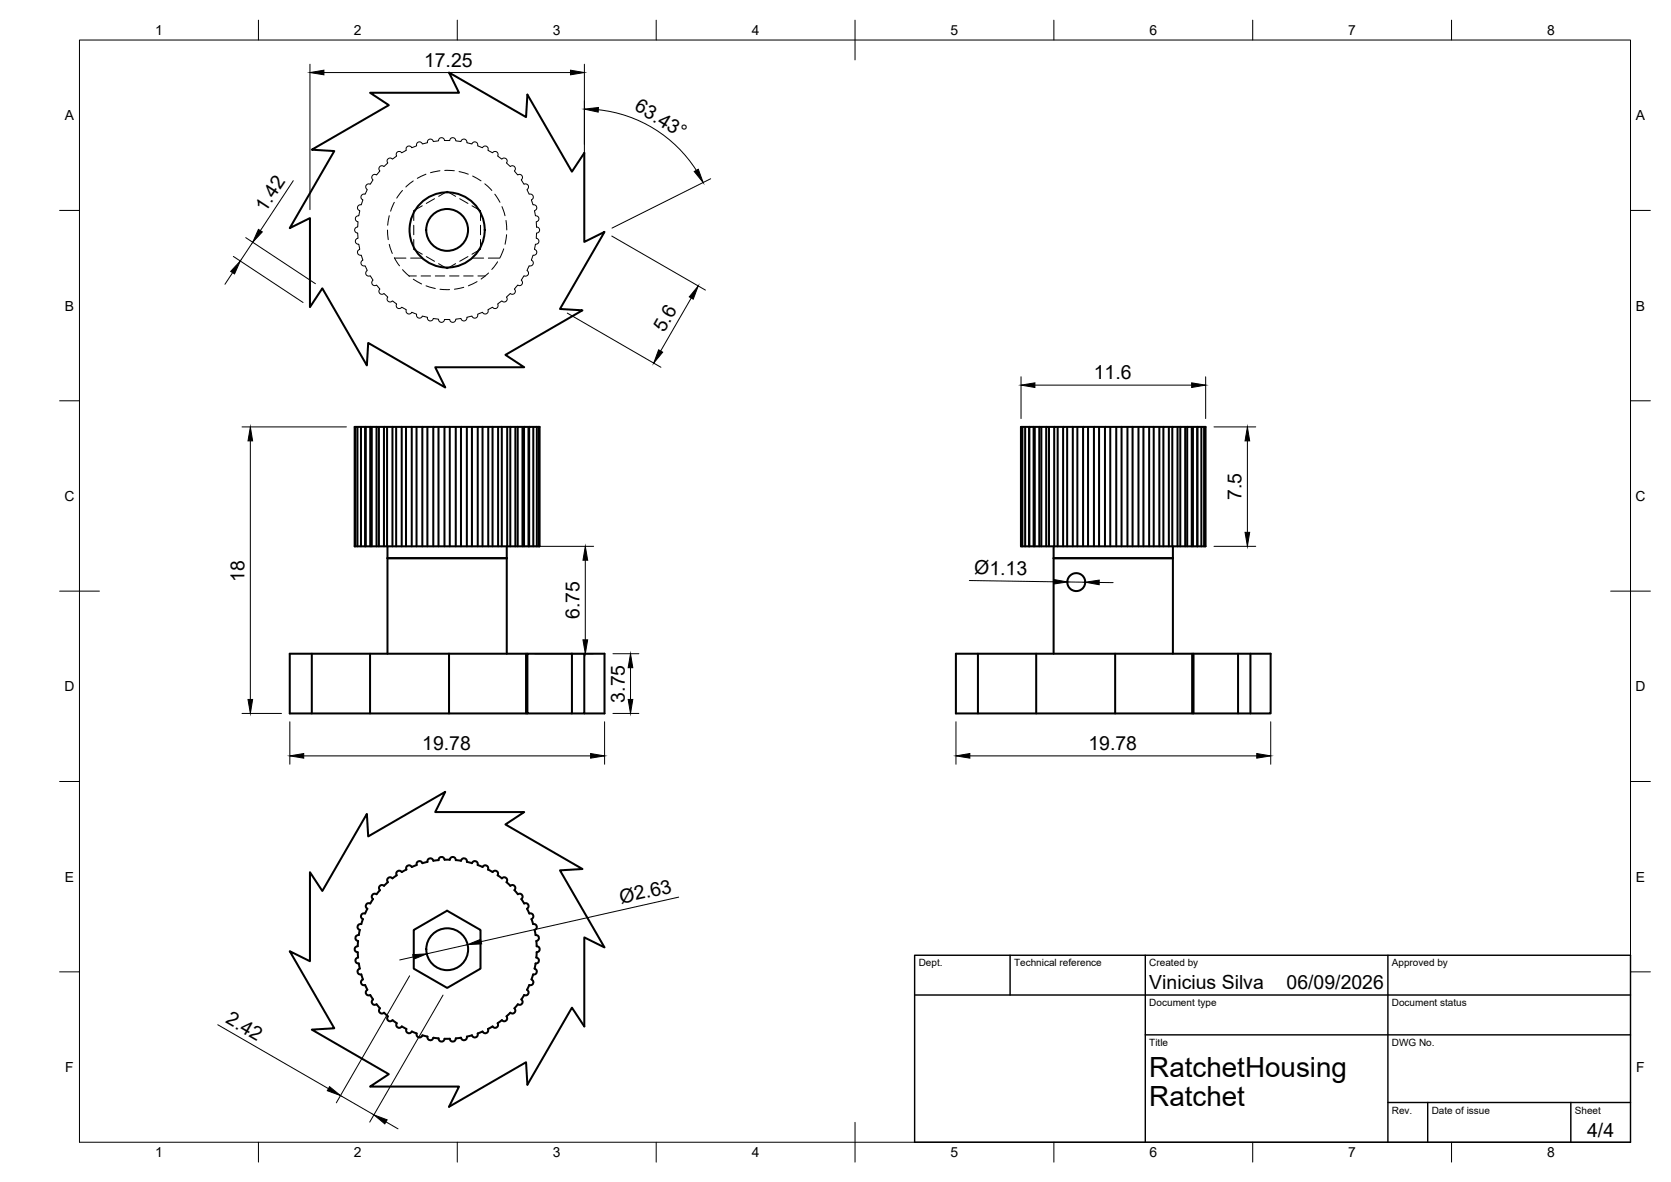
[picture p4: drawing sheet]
<svg xmlns="http://www.w3.org/2000/svg" width="420mm" height="297mm" viewBox="0 0 420 297" stroke-linecap="round" stroke-linejoin="round" font-family="sans-serif">
<!-- layer: Visible -->
<g fill="none" stroke="#000" stroke-width=".51">
<path d="M78.4 37.6l19.4-11.2-4.8-3.1h22.4l-2.5-5.1 19.4 11.2 .3-5.6 11.2 19.3 3.1-4.7v22.4l5.1-2.5-11.2 19.3 5.7 .4-19.4 11.2 4.7 3.1h-22.4l2.6 5.1-19.4-11.2-.4 5.6-11.2-19.3-3.1 4.7v-22.4l-5 2.5 11.2-19.3zM89.3 107.3v30M89.9 107.3v30M90.8 107.3v30M91.8 107.3h-2.6v30h46.5v-30h-.2M92 107.3v30M93.1 107.3h-1.3v30M93.5 107.3v30M94.7 107.3h-1.6v30M95.3 107.3v30M96.5 107.3h-1.8v30M97.3 107.3v30"/>
<path d="M98.7 107.3h-2.2v30M99.6 107.3v30M101 107.3h-2.3v30M102.1 107.3v30M103.5 107.3h-2.5v30M104.7 107.3v30M106.2 107.3h-2.7v30M107.5 107.3v30M108.9 107.3h-2.7v30M110.3 107.3v30M111.8 107.3h-2.9v30M113.1 107.3h-1.3v30"/>
<path d="M114.6 107.3v30M115.9 107.3h-2.8v30M117.4 107.3v30M118.7 107.3h-2.8v30M120.1 107.3v30M121.3 107.3h-2.6v30M122.8 107.3v30M123.8 107.3h-2.5v30M125.2 107.3v30M126.2 107.3h-2.4v30M127.5 107.3v30M128.3 107.3h-2.1v30"/>
<path d="M129.6 107.3v30M130.2 107.3h-1.9v30M131.4 107.3v30M131.8 107.3h-1.6v30M132.9 107.3v30M133.1 107.3h-1.3v30M134.1 107.3v30M135 107.3h.5M135 107.3h-1.9v30M135 107.3v30M135.5 107.3v30M257.1 107.3v30"/>
<path d="M257.8 107.3v30M258.8 107.3h-2.1v30h46.4v-30h-2v30M258.8 107.3v30M259.9 107.3h-1.1v30M260.2 107.3v30M261.3 107.3h-1.4v30M261.8 107.3v30M263.1 107.3h-1.8v30M263.8 107.3v30M265.1 107.3h-2v30M265.9 107.3v30M267.3 107.3h-2.2v30"/>
<path d="M268.3 107.3v30M269.7 107.3h-2.4v30M270.9 107.3v30M272.3 107.3h-2.6v30M273.6 107.3v30M275.1 107.3h-2.8v30M276.4 107.3v30M277.8 107.3h-2.7v30M279.2 107.3v30M280.7 107.3v30M282 107.3h-4.2v30M283.5 107.3v30"/>
<path d="M284.8 107.3h-2.8v30M286.3 107.3v30M287.5 107.3h-2.7v30M288.9 107.3v30M290.1 107.3h-2.6v30M291.5 107.3v30M292.5 107.3h-2.4v30M293.9 107.3v30M294.8 107.3h-2.3v30M296.1 107.3v30M296.8 107.3h-2v30M298 107.3v30"/>
<path d="M298.5 107.3h-1.7v30M299.7 107.3v30M300 107.3h-1.5v30M301 107.3v30M301.1 107.3h-1.1v30M302.1 107.3v30M302.8 107.3v30M97.4 137.3v27M127.4 137.3v27M264.9 137.3v27M294.9 137.3v27M97.4 140.3h30"/>
<path d="M264.9 140.3h30M78.4 164.3v15M93 164.3v15M112.9 164.3h-40v15h59.7M112.9 164.3h19.4v15M112.9 164.3v15M132.3 164.3h.3M132.6 164.3h11.2v15h-11.2zM143.8 164.3h3.1v15h-3.1M146.9 164.3h5.1v15h-5.1M240.3 164.3h79.2v15h-79.2zM245.9 164.3v15"/>
<path d="M260.5 164.3v15M280.4 164.3v15M299.8 164.3v15M300.1 164.3v15M311.3 164.3v15M314.4 164.3v15M92.2 204.5l.4 5.7 19.4-11.2-2.6 5.1h22.4l-4.7 3.1 19.4 11.2-5.7 .3 11.2 19.4-5.1-2.5v22.3l-3.1-4.7-11.2 19.4-.3-5.7-19.4 11.2 2.5-5h-22.4l4.8-3.2-19.4-11.2 5.7-.3-11.2-19.4 5 2.6v-22.4l3.1 4.7zM101 219.2a.74 .74 0 0 0-1-.3 .74 .74 0 0 0-.2 1.1l-1.1 .7M102.2 218.5l-1.2 .6M106.2 216.9a.75 .75 0 0 0-.9-.5 .75 .75 0 0 0-.5 1l-1.3 .5a.75 .75 0 0 0-1-.4 .75 .75 0 0 0-.3 1M109 216.3a.74 .74 0 0 0-.9-.6 .74 .74 0 0 0-.6 .9l-1.3 .3M110.3 216.2a.75 .75 0 0 1 .7-.8 .75 .75 0 0 1 .8 .7l1.3-.1a.74 .74 0 0 1 .8-.6 .74 .74 0 0 1 .7 .8"/>
<path d="M110.3 216.1l-1.3 .2M114.6 216.1l1.3 .2a.75 .75 0 0 1 .9-.6 .75 .75 0 0 1 .6 .9l1.3 .3a.75 .75 0 0 1 .9-.5 .75 .75 0 0 1 .5 1l1.2 .5a.75 .75 0 0 1 1.1-.4 .75 .75 0 0 1 .3 1M122.7 218.5l1.2 .6M123.9 219.2a.75 .75 0 0 1 1-.3 .75 .75 0 0 1 .2 1.1M125.1 220l1.1 .7M90.5 233.7l-.3 1.3a.75 .75 0 0 0-.8 .6 .75 .75 0 0 0 .6 .9l-.1 1.3a.75 .75 0 0 0-.7 .8 .75 .75 0 0 0 .7 .7l.1 1.3a.74 .74 0 0 0-.6 .9 .74 .74 0 0 0 .8 .6l.3 1.3a.75 .75 0 0 0-.6 .9 .75 .75 0 0 0 .9 .6M93.8 225.9l-.7 1.2a.75 .75 0 0 0-1 .2 .75 .75 0 0 0 .3 1.1l-.6 1.2a.75 .75 0 0 0-1 .4 .75 .75 0 0 0 .5 1l-.5 1.2a.75 .75 0 0 0-.9 .6 .75 .75 0 0 0 .6 .9M97.5 221.7l-.9 .9a.74 .74 0 0 0-1.1 0 .74 .74 0 0 0 0 1.1l-.8 1a.75 .75 0 0 0-1.1 .2 .75 .75 0 0 0 .2 1.1M98.7 220.7a.75 .75 0 0 0-1.1-.1 .75 .75 0 0 0-.1 1.1M104 233.7l8.4-4.8 8.4 4.8v9.7l-8.4 4.9-8.4-4.9zM126.2 220.7a.75 .75 0 0 1 1.1-.1 .75 .75 0 0 1 0 1.1l1 .9M128.3 222.6a.75 .75 0 0 1 1.1 0 .75 .75 0 0 1-.1 1.1l.9 1a.76 .76 0 0 1 1.1 .2 .76 .76 0 0 1-.2 1.1"/>
<path d="M131.1 225.9l.7 1.1M131.8 227.1a.75 .75 0 0 1 1 .2 .75 .75 0 0 1-.3 1.1l.6 1.2a.75 .75 0 0 1 1 .4 .75 .75 0 0 1-.5 1l.5 1.2M134 232.2a.75 .75 0 0 1 1 .6 .75 .75 0 0 1-.6 .9M134.4 233.7l.3 1.3a.75 .75 0 0 1 .8 .6 .75 .75 0 0 1-.6 .9v1.3a.75 .75 0 0 1 .8 .7 .75 .75 0 0 1-.8 .8l-.1 1.3a.75 .75 0 0 1 .7 .9 .75 .75 0 0 1-.8 .6l-.3 1.3a.76 .76 0 0 1 .6 .9 .76 .76 0 0 1-1 .6M90.8 244.9l.5 1.2M91.2 246.1a.75 .75 0 0 0-.4 1 .75 .75 0 0 0 1 .4l.6 1.2a.75 .75 0 0 0-.3 1.1 .75 .75 0 0 0 1 .2l.7 1.2a.76 .76 0 0 0-.2 1 .76 .76 0 0 0 1.1 .2l.8 1a.75 .75 0 0 0 0 1.1 .75 .75 0 0 0 1.1 0l.9 .9M97.5 255.4a.75 .75 0 0 0 .1 1.1 .75 .75 0 0 0 1.1-.1l1.1 .7a.75 .75 0 0 0 .2 1.1 .75 .75 0 0 0 1-.3l1.2 .7a.75 .75 0 0 0 .3 1 .75 .75 0 0 0 1-.4l1.3 .5a.75 .75 0 0 0 .5 1 .75 .75 0 0 0 .9-.5M122.7 258.6a.75 .75 0 0 1-.4 1 .75 .75 0 0 1-1-.4l-1.2 .5a.76 .76 0 0 1-.5 1 .76 .76 0 0 1-.9-.5l-1.3 .3a.75 .75 0 0 1-.6 .9 .75 .75 0 0 1-.9-.6l-1.3 .2a.76 .76 0 0 1-.7 .8 .76 .76 0 0 1-.8-.8h-1.3a.75 .75 0 0 1-.8 .8 .75 .75 0 0 1-.7-.9l-1.3-.1M123.9 257.9l-1.2 .7M125.1 257.1a.75 .75 0 0 1-.2 1.1 .75 .75 0 0 1-1-.3M126.2 256.4l-1.1 .7M128.3 254.5l-.9 .9a.76 .76 0 0 1-.1 1.1 .76 .76 0 0 1-1.1-.1"/>
<path d="M131.8 250l-.7 1.2a.75 .75 0 0 1 .2 1 .75 .75 0 0 1-1.1 .2l-.8 1a.76 .76 0 0 1 0 1.1 .76 .76 0 0 1-1.1 0M133.6 246.1a.75 .75 0 0 1 .5 1 .75 .75 0 0 1-1 .4l-.6 1.2a.76 .76 0 0 1 .3 1.1 .76 .76 0 0 1-1 .3M134.1 244.9l-.5 1.2M106.2 260.2l1.3 .3a.75 .75 0 0 0 .6 .9 .75 .75 0 0 0 .9-.6"/>
<circle cx="112.4" cy="57.8" r="9.5"/>
<circle cx="112.4" cy="57.8" r="5.3"/>
<circle cx="270.6" cy="146.3" r="2.25"/>
<circle cx="112.4" cy="238.5" r="5.3"/>
</g>
<!-- layer: Hidden -->
<g fill="none" stroke="#000" stroke-width=".25">
<path d="M95.5 41.8a.74 .74 0 0 1 1 .1l1-1-.1-.1a.76 .76 0 0 1 .3-1 .76 .76 0 0 1 1 .2l1-.9a.76 .76 0 0 1 .3-1 .76 .76 0 0 1 1 .3l1.2-.6-.1-.2a.74 .74 0 0 1 .5-.9 .74 .74 0 0 1 .9 .4l1.2-.6a.75 .75 0 0 1 .6-.8 .75 .75 0 0 1 .9 .5l1.3-.3v-.2a.75 .75 0 0 1 .6-.7 .75 .75 0 0 1 .8 .6l1.4-.3a.74 .74 0 0 1 .7-.7 .74 .74 0 0 1 .8 .7h1.3v-.1a.75 .75 0 0 1 .9-.6 .75 .75 0 0 1 .6 .8l1.3 .2 .1-.2a.74 .74 0 0 1 .9-.4 .74 .74 0 0 1 .5 .9l1.3 .3v-.1a.75 .75 0 0 1 1-.4 .75 .75 0 0 1 .4 .9l1.2 .5 .1-.1a.75 .75 0 0 1 1-.2 .75 .75 0 0 1 .3 1l1.1 .6 .1-.1a.75 .75 0 0 1 1-.1 .75 .75 0 0 1 .2 1l1.1 .8 .1-.1a.74 .74 0 0 1 1 0 .74 .74 0 0 1 0 1l1 1 .1-.1a.75 .75 0 0 1 1 .1 .75 .75 0 0 1-.1 1.1l.9 1 .1-.1a.75 .75 0 0 1 1 .3 .75 .75 0 0 1-.2 1l.7 1.1h.1a.75 .75 0 0 1 .9 .4 .75 .75 0 0 1-.3 .9l.6 1.2h.1a.75 .75 0 0 1 .9 .5 .75 .75 0 0 1-.5 .9l.6 1.3a.75 .75 0 0 1 .8 .6 .75 .75 0 0 1-.6 .8l.2 1.3h.2a.74 .74 0 0 1 .7 .8 .74 .74 0 0 1-.7 .7l.1 1.4h.2a.75 .75 0 0 1 .6 .8 .75 .75 0 0 1-.8 .7l-.1 1.3h.2a.75 .75 0 0 1 .5 .9 .75 .75 0 0 1-.9 .6l-.2 1.3h.1a.75 .75 0 0 1 .4 1 .75 .75 0 0 1-.9 .4l-.4 1.3 .1 .1a.75 .75 0 0 1 .3 .9 .75 .75 0 0 1-.9 .4l-.6 1.2 .1 .1a.75 .75 0 0 1 .2 1 .75 .75 0 0 1-1 .2l-.7 1.1 .1 .1a.75 .75 0 0 1 0 1 .75 .75 0 0 1-1 .1l-.9 1.1 .1 .1a.75 .75 0 0 1-.1 1 .75 .75 0 0 1-1 0l-1 .9 .1 .1a.76 .76 0 0 1-.2 1 .76 .76 0 0 1-1-.2l-1 .9a.76 .76 0 0 1-.4 1 .76 .76 0 0 1-1-.3l-1.1 .6v.2a.74 .74 0 0 1-.4 .9 .74 .74 0 0 1-1-.4l-1.2 .6a.75 .75 0 0 1-.6 .8 .75 .75 0 0 1-.8-.5l-1.3 .3v.2a.75 .75 0 0 1-.7 .8 .75 .75 0 0 1-.8-.7l-1.3 .3a.74 .74 0 0 1-.8 .7 .74 .74 0 0 1-.7-.7h-1.3l-.1 .1a.75 .75 0 0 1-.8 .6 .75 .75 0 0 1-.6-.8l-1.4-.2v.2a.74 .74 0 0 1-.9 .4 .74 .74 0 0 1-.5-.9l-1.3-.3-.1 .2a.75 .75 0 0 1-.9 .3 .75 .75 0 0 1-.4-.9l-1.3-.5v.1a.75 .75 0 0 1-1 .2 .75 .75 0 0 1-.3-1l-1.2-.6-.1 .1a.75 .75 0 0 1-1 .1 .75 .75 0 0 1-.2-1l-1-.8-.1 .1a.74 .74 0 0 1-1 0 .74 .74 0 0 1-.1-1l-1-.9h-.1a.75 .75 0 0 1-1-.1 .75 .75 0 0 1 .1-1l-.8-1.1-.1 .1a.75 .75 0 0 1-1-.3 .75 .75 0 0 1 .2-1l-.7-1.1h-.1a.75 .75 0 0 1-1-.4 .75 .75 0 0 1 .4-.9l-.6-1.2h-.1a.75 .75 0 0 1-.9-.5 .75 .75 0 0 1 .4-.9l-.5-1.3a.75 .75 0 0 1-.8-.6 .75 .75 0 0 1 .6-.8l-.3-1.3h-.1a.74 .74 0 0 1-.8-.8 .74 .74 0 0 1 .7-.7l-.1-1.3-.1-.1a.75 .75 0 0 1-.6-.8 .75 .75 0 0 1 .7-.6l.1-1.4h-.1a.75 .75 0 0 1-.5-.9 .75 .75 0 0 1 .8-.6l.3-1.3h-.2a.75 .75 0 0 1-.4-.9 .75 .75 0 0 1 .9-.5l.4-1.3h-.1a.75 .75 0 0 1-.3-1 .75 .75 0 0 1 1-.4l.6-1.2-.2-.1a.75 .75 0 0 1-.1-1 .75 .75 0 0 1 1-.2l.7-1.1-.1-.1a.75 .75 0 0 1 0-1 .75 .75 0 0 1 1-.1l.8-1-.1-.2a.75 .75 0 0 1 .1-1zM97.4 57.8l.2 2.4M97.9 54.2l-.4 2.4M99.1 50.8l-.9 2.3M101.2 47.9l-1.4 1.9M103.9 45.5l-1.9 1.5M104 56.6v2.4M106.2 51.7l-2.2 1.2v2.5M107.1 43.8l-2.2 1M109.3 49.9l-2.1 1.2M110.3 49.3l2.1-1.2 2.2 1.2M110.6 42.9l-2.4 .5"/>
<path d="M111.8 42.8l2.4 .1M115.4 43.1l2.4 .7M115.6 49.9l2.1 1.2M118.7 51.7l2.1 1.2v2.5M118.9 44.2l2 1.3M120.8 56.6v2.4M121.9 46.2l1.8 1.7M124.4 48.8l1.3 2M126.2 51.9l.8 2.3M127.2 55.4l.2 2.4M127.4 59l-.4 2.4M97.9 61.4l.7 2.3"/>
<path d="M99.2 64.8l1.3 2M99.2 64.9h2.9M101.2 67.8l1.8 1.6M102.8 69.3h1.9M103.3 64.9h2.8M103.9 70.2l2.1 1.2M104 60.2v2.5l2.2 1.2M105.9 69.3h2.4M107.1 71.8l2.4 .7M107.2 64.5l2.1 1.2M109.5 69.3h2.3M110.3 66.3l2.1 1.2 2.2-1.2"/>
<path d="M110.6 72.7l2.5 .1M113 69.3h2.4M116.6 69.3h2.4M116.6 72.2l-2.3 .5M117.7 64.5l-2.1 1.2M118.7 64.9h2.9M120 70.8l-2.2 1M120.2 69.3h1.8M120.8 60.2v2.5l-2.1 1.2M122.8 64.9h2.9M122.8 68.6l-1.8 1.5M125.1 65.8l-1.4 1.9"/>
<path d="M126.7 62.5l-1 2.3"/>
</g>
<!-- layer: BORDER -->
<g fill="none" stroke="#000" stroke-width=".25">
<path d="M20 10.1h390v276.9h-390zM65 5.1v5M115 5.1v5M165 5.1v5M215 5.1v10M265 5.1v5M315 5.1v5M365 5.1v5M15 52.9h5M410 52.9h5M15 100.7h5M410 100.7h5"/>
<path d="M15 148.6h10M405 148.6h10M15 196.4h5M410 196.4h5M15 244.2h5M410 244.2h5M65 287v5M115 287v5M165 287v5M215 282.1v9.9M265 287v5M315 287v5"/>
<path d="M365 287v5"/>
</g>
<!-- layer: TITLEBLOCK -->
<path d="M230 240.1h180v46.9h-180zM230 250h180M254 240.1v9.9M288 240.1v46.9M349 240.1v46.9M288 260.1h122M349 277.1h61M359 277.1v9.9M395 277.1v9.9" fill="none" stroke="#000" stroke-width=".36"/>
<!-- layer: FD_Dimensions -->
<g fill="none" stroke="#000" stroke-width=".25">
<path d="M77.9 16.1v36.6M81.4 18.2h62M146.9 16.1v42.6M150.4 27.6a33.4 33.4 0 0 1 24.7 15.2M61.8 59.7l17.5 11.6M73.7 45.4l-8.2 12.6M153.8 59.3l23.6 13.6M178.7 44.9l-24.8 12.4M58.5 68.5l-1.9 2.9M58.7 64.4l17.5 11.6M63.5 60.9l-3.1 4.7M142.6 78.7l23.6 13.6"/>
<path d="M173.8 74.9l-7.7 13.3M256.7 94.7v10.5M260.2 96.8h39.4M303.1 94.7v10.5M60.9 107.3h26.2M62.9 110.8v65M305.2 107.3h10.5M313.6 110.8v23M131.4 137.3h17.9M305.2 137.3h10.5M147.2 140.8v20M243.7 145.9l21.2 .3"/>
<path d="M268.4 146.2l4.5 .1M276.4 146.4h3.5M60.9 179.3h9.9M134.4 164.3h14.9M154.1 179.3h6.5M154.1 164.3h6.5M158.5 167.8v8M72.9 181.4v10.7M76.4 190h72.1M152 181.4v10.7M240.4 181.4v10.7M243.9 190h72.1"/>
<path d="M319.5 181.4v10.7M117.6 237.4l-10.3 2.3M170.6 225.5l-49.6 11.1M54.8 257.5l27.8 16.1M103 245.2l-18.4 31.9M103.9 240.5l-3.4 .7M111.4 250.1l-18.4 31.9M85.6 275.3l8.4 4.9M97 281.9l3.1 1.8"/>
</g>
<g fill="#000" stroke="#000" stroke-width=".25">
<path d="M77.9 18.2l3.5-.6v1.2zM143.4 17.6l3.5 .6-3.5 .6zM146.9 27.4l3.6-.4-.1 1.2zM65 57.6l1 .7-2.5 2.6zM174.6 43.1l1-.6 1.2 3.4zM60.4 65.6l-1.4 3.2-1-.6zM175.6 71.9l-1.3 3.3-1-.6zM165.6 87.9l1 .6-2.2 2.7zM256.7 96.8l3.5-.6v1.2zM299.6 96.2l3.5 .6-3.5 .6zM62.9 107.3l.6 3.5h-1.1zM313.6 107.3l.6 3.5h-1.1z"/>
<path d="M313.1 133.8h1.1l-.6 3.5zM147.2 137.3l.6 3.5h-1.2zM264.9 145.6l3.5 .6-3.5 .6zM272.9 146.3l3.5-.5v1.1zM62.4 175.8h1.1l-.6 3.5zM146.6 160.8h1.2l-.6 3.5zM157.9 175.8h1.2l-.6 3.5zM158.5 164.3l.6 3.5h-1.2zM72.9 190l3.5-.6v1.1zM148.5 189.4l3.5 .6-3.5 .5zM240.4 190l3.5-.6v1.1zM316 189.4l3.5 .6-3.5 .5z"/>
<path d="M103.8 239.9l3.5-.2-3.3 1.4zM117.6 237.4l3.2-1.3 .3 1.1zM82.9 273.1l2.7 2.2-3.3-1.2zM94 280.2l3.3 1.2-.5 1z"/>
</g>
<g font-size="7">
<text x="289" y="270.6">RatchetHousing</text>
<text x="289" y="278.1">Ratchet</text>
</g>
<g font-size="4.9">
<text x="106.6" y="16.8">17.25</text>
<text x="159.3" y="27.5" transform="rotate(32 159.3 27.5)">63.43°</text>
<text x="66.7" y="53.5" transform="rotate(-57 66.7 53.5)">1.42</text>
<text x="167" y="83.7" transform="rotate(-60 167 83.7)">5.6</text>
<text x="275" y="95.3">11.6</text>
<text x="312.2" y="125.7" transform="rotate(-90 312.2 125.7)">7.5</text>
<text x="61.5" y="146.2" transform="rotate(-90 61.5 146.2)">18</text>
<text x="245" y="144.4" transform="rotate(1 245 144.4)">Ø1.13</text>
<text x="145.7" y="155.5" transform="rotate(-90 145.7 155.5)">6.75</text>
<text x="157.1" y="176.6" transform="rotate(-90 157.1 176.6)">3.75</text>
<text x="106.2" y="188.5">19.78</text>
<text x="273.7" y="188.5">19.78</text>
<text x="156.2" y="227.1" transform="rotate(-13 156.2 227.1)">Ø2.63</text>
<text x="289" y="248.5">Vinicius Silva</text>
<text x="323.5" y="248.5">06/09/2026</text>
<text x="56.6" y="256.9" transform="rotate(30 56.6 256.9)">2.42</text>
<text x="399.1" y="285.7">4/4</text>
</g>
<g font-size="3.5">
<text x="39" y="8.8">1</text>
<text x="89" y="8.8">2</text>
<text x="139" y="8.8">3</text>
<text x="189" y="8.8">4</text>
<text x="239" y="8.8">5</text>
<text x="289" y="8.8">6</text>
<text x="339" y="8.8">7</text>
<text x="389" y="8.8">8</text>
<text x="16.3" y="30.2">A</text>
<text x="411.3" y="30.2">A</text>
<text x="16.3" y="78">B</text>
<text x="411.3" y="78">B</text>
<text x="16.2" y="125.9">C</text>
<text x="411.2" y="125.9">C</text>
<text x="16.2" y="173.7">D</text>
<text x="411.2" y="173.7">D</text>
<text x="16.3" y="221.6">E</text>
<text x="411.3" y="221.6">E</text>
<text x="16.4" y="269.4">F</text>
<text x="411.4" y="269.4">F</text>
<text x="39" y="290.8">1</text>
<text x="89" y="290.8">2</text>
<text x="139" y="290.8">3</text>
<text x="189" y="290.8">4</text>
<text x="239" y="290.8">5</text>
<text x="289" y="290.8">6</text>
<text x="339" y="290.8">7</text>
<text x="389" y="290.8">8</text>
</g>
<g font-size="2.5">
<text x="231" y="242.9">Dept.</text>
<text x="255" y="242.9">Technical reference</text>
<text x="289" y="242.9">Created by</text>
<text x="350" y="242.9">Approved by</text>
<text x="289" y="252.8">Document type</text>
<text x="350" y="252.8">Document status</text>
<text x="289" y="262.9">Title</text>
<text x="350" y="262.9">DWG No.</text>
<text x="350" y="279.9">Rev.</text>
<text x="360" y="279.9">Date of issue</text>
<text x="396" y="279.9">Sheet</text>
</g>
</svg>
